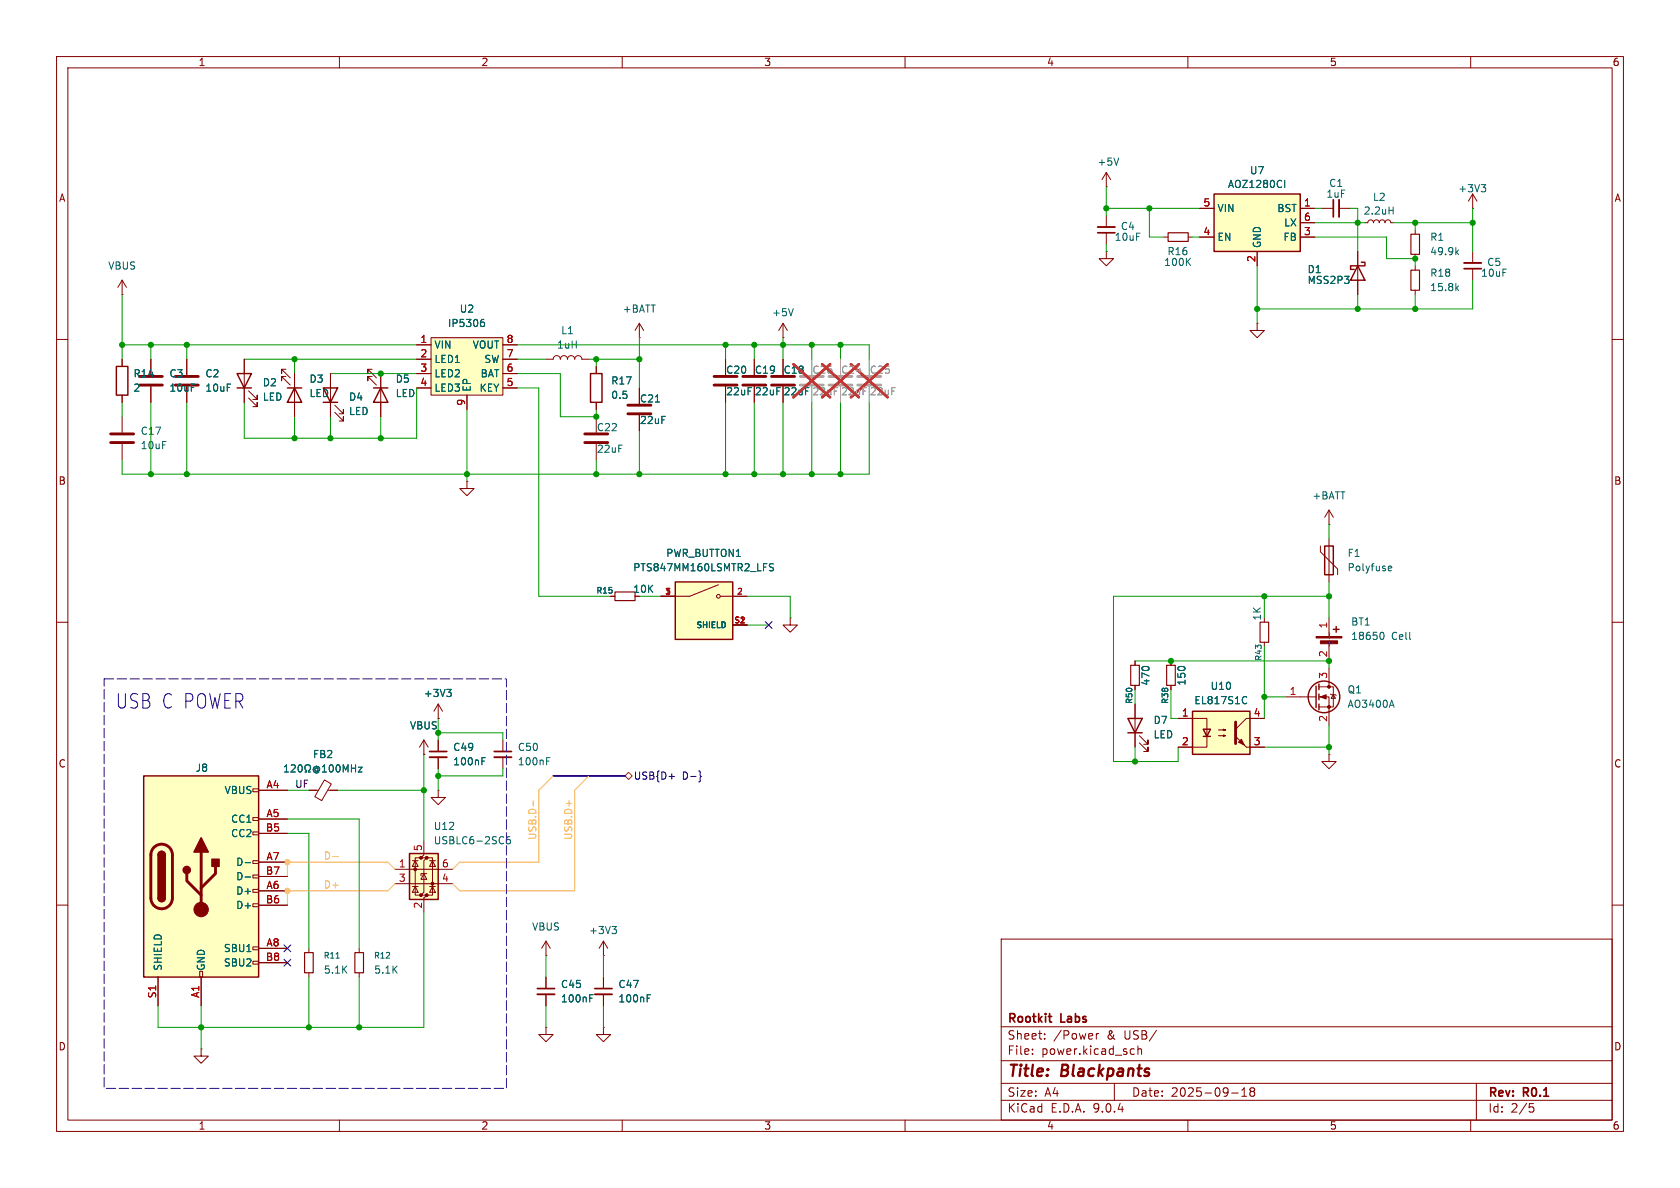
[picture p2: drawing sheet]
<svg xmlns="http://www.w3.org/2000/svg" width="297mm" height="210mm" viewBox="0 0 297 210" stroke-linecap="round" stroke-linejoin="round" font-family="sans-serif">
<g fill="none" stroke="#840000" stroke-width=".18">
<path d="M10 10h277v190h-277zM12 12h273v186h-273zM60 10v2M110 10v2M160 10v2M210 10v2M260 10v2M10 60h2M285 60h2M10 110h2M285 110h2M10 160h2"/>
<path d="M177 166h108v32h-108zM285 160h2M60 198v2M110 198v2M160 198v2M177 194.5h108M177 191.5h108M177 187.5h108M177 181.5h108M182.5 186.3v.1M182.5 185.5v.1M184.7 183.6v.1"/>
<path d="M184.7 182.8v.1M193.8 182.7v1M194.2 182.7l-.2 .1-.2 .2M197 191.5v3M200.1 185.4l.4 .1M200.5 186.3l-.4 .1M201.2 185.5l.2-.1 .3 .1 .1 .9M201.2 184.9v1.5M210 198v2M217.7 193.2h1.2M219.5 193.8h.9M219.5 192.7l.5-.4v1.5"/>
<path d="M221.2 192.9l-.2 .3v.5l.2 .1 .5-.1 .1-.2-.1-.4-.2-.2M221.2 192.9l-.2-.2 .2-.4 .5 .1 .1 .2-.3 .3M221.2 192.9h.3M260 198v2M261 191.5v6.5M270.4 195.1h.7M270.5 195.7h.4l.3 .3-.2 .5-.5 .1"/>
</g>
<path d="M185.3 179.7h.6M185.8 180.7h.1" fill="none" stroke="#840000" stroke-width=".3"/>
<path d="M25.4 137.2h20.3v35.5h-20.3z" fill="#ffffc2"/>
<g fill="none" stroke="#840000" stroke-width=".18">
<path d="M260.3 36.8h.1M260.3 34.3l-.7 1.3M260.3 34.3l.8 1.3M260.3 34.3v2.5M44.7 139.4h1v.6h-1zM45.7 139.7h5.1M44.7 144.5h1v.5h-1zM44.7 147.1h1v.5h-1zM44.7 152.1h1v.6h-1zM44.7 154.7h1v.5h-1zM44.7 157.2h1v.5h-1zM44.7 159.8h1v.5h-1z"/>
<path d="M45.7 144.8h5.1M45.7 147.3h5.1M45.7 152.4h5.1M45.7 154.9h5.1M45.7 157.5h5.1M27.9 172.7v5.1M35.3 171.7h.5v1h-.5zM35.6 172.7v5.1M44.7 167.4h1v.5h-1zM44.7 169.9h1v.5h-1zM45.7 160h5.1M45.7 167.6h5.1"/>
<path d="M45.7 170.2h5.1M54.6 167.6v.8M54.6 172v.7M63.5 167.6v.8M63.5 172v.7M96.5 181.6v1.3h1.3l-1.3 1.3-1.3-1.3h1.3M96.5 181.6h.1"/>
</g>
<path d="M25.4 137.2h20.3v35.5h-20.3zM27.9 151.1a.64 .64 0 0 1 .7-.6 .64 .64 0 0 1 .6 .6M27.9 158.8a.64 .64 0 0 0 .7 .6 .64 .64 0 0 0 .6-.6" fill="none" stroke="#840000" stroke-width=".25"/>
<path d="M27.2 149.8a1.9 1.9 0 0 1 2.1-.4 1.9 1.9 0 0 1 1.2 1.7v7.7a1.91 1.91 0 0 1-1.9 1.8 1.91 1.91 0 0 1-1.9-1.8v-7.8l.1-.7zM33 154.4v1.3l2.6 2.5M35.6 150.6v10.2M38.1 153.2v1.2l-2.5 2.6" fill="none" stroke="#840000" stroke-width=".51"/>
<g fill="#840000" stroke="#840000" stroke-width=".25">
<path d="M27.9 151.1h1.3v7.7h-1.3z"/>
<path d="M28.1 150.7a.64 .64 0 0 1 .7-.2 .64 .64 0 0 1 .4 .6h-1.3z"/>
<path d="M27.9 158.8h1.3a.64 .64 0 0 1-.6 .6 .64 .64 0 0 1-.7-.6z"/>
<path d="M35.6 148.1l1.2 2.5h-2.5z"/>
<path d="M37.5 151.9h1.2v1.3h-1.2z"/>
<circle cx="33" cy="153.8" r=".63"/>
</g>
<circle cx="35.6" cy="160.8" r="1.27" fill="#840000" stroke="#840000" stroke-width=".18"/>
<path d="M261.9 32.6h.7l-.4 .5M262.4 33.1l.2 .3v.3l-.2 .2M43.3 152.5h1M43.3 155h1M59.4 169.4h.6" fill="none" stroke="#006464" stroke-width=".18"/>
<path d="M53.8 168.4h1.6v3.6h-1.6zM62.7 168.4h1.6v3.6h-1.6z" fill="none" stroke="#840000" stroke-width=".2"/>
<path d="M72.4 150.9h5.1v8.1h-5.1z" fill="#ffffc2"/>
<g fill="#840000" stroke="#840000" stroke-width=".18">
<path d="M233.4 123.2l1-.4v.8z"/>
<path d="M232.7 112.5h4.5v.3h-4.5z"/>
<path d="M233.4 113.3h3.1v.5h-3.1z"/>
<circle cx="73.4" cy="153.7" r=".25"/>
<circle cx="74.4" cy="151.6" r=".25"/>
<circle cx="74.4" cy="158.2" r=".25"/>
<circle cx="75.4" cy="151.6" r=".25"/>
<circle cx="75.4" cy="158.2" r=".25"/>
<circle cx="76.5" cy="156.2" r=".25"/>
<circle cx="234.9" cy="121.4" r=".25"/>
<circle cx="234.9" cy="125" r=".25"/>
</g>
<g fill="none" stroke="#840000" stroke-width=".18">
<path d="M222.2 57.2v1.2h1.3l-1.3 1.3-1.2-1.3h1.2M222.2 57.2h.1M105.4 64.8v1.2M105.4 71.1v1.3M105.4 73.7v2.8M105.4 78.5v2.8M113 68.6v2.8M113 73.4v2.8M233.4 96.5v1l3.1 3.1v1M234.9 92.7h.1M234.9 90.2v2.5M234.9 95.3v7.6"/>
<path d="M234.9 90.2l-.7 1.2M234.9 90.2l.8 1.2M107.9 105.4h.8M200.7 116.8v.8M207 116.8v.8M234.9 109.2v3.3M234.9 114.3v2.5M234.9 118.1v3.3M54.6 139.7h1.7M57.4 137.9l1.2 .7-1.7 2.9-1.2-.7zM57.9 139.7h1.8M77.5 139.7v1.3h1.2l-1.2 1.2-1.3-1.2h1.3"/>
<path d="M77.5 139.7h.1M200.7 121.2v.7M200.7 124.5v7.6M201.4 131.3l1.5 1.5v-.7v.7h-.7M201.4 130l1.5 1.6v-.8v.8h-.7M207 121.2v.7M227.3 123.2h5.4M233.2 121.4h2.5v3.6h-2.5M233.2 123.2h1.7v5.1M235.2 122.7l.1 .1h.8l.1 .1M235.7 122.8l.4 .6h-.8zM69.8 153.7h10.2"/>
<path d="M69.8 156.2h10.2M72.9 156.7h1M72.9 152.1h1M73.4 152.1l.5 1.1h-1zM73.4 156.7l.5 1h-1zM74.4 151.6h-1v6.6h1M74.9 148.6v2.5l-.5 .5h1l-.5 .5v5.6l-.5 .5h1l-.5 .6v2.5M74.9 154.4l.5 1h-1zM75.4 154.4h-1v.4M75.4 151.6h1.1v6.6h-1.1M75.9 156.7h1.1M75.9 152.1h1.1"/>
<path d="M76.5 152.1l.5 1.1h-1.1zM76.5 156.7l.5 1h-1.1zM35.6 185.4v1.3h1.2l-1.2 1.3-1.3-1.3h1.3M35.6 185.4h.1M106.7 181.6v1.3h1.2l-1.2 1.3-1.3-1.3h1.3M106.7 181.6h.1"/>
</g>
<g fill="none" stroke="#840000" stroke-width=".25">
<path d="M104.4 66h2v5.1h-2zM234.2 96.5h1.5v5.1h-1.5zM235.7 111.3h1M236.2 110.7v1.1M199.4 127h2.5l-1.2 2.5zM199.4 129.5h2.5M232.7 121.3v3.8M233.2 120.9v1M233.2 122.7v1M233.2 124.5v1M72.4 150.9h5.1v8.1h-5.1z"/>
<circle cx="234.1" cy="123.2" r="2.79"/>
</g>
<g fill="none" stroke="#006464" stroke-width=".18">
<path d="M115.9 71.1h.7M235 111.9v1M244.1 111.8h.2a.68 .68 0 0 1 .4 .6 .68 .68 0 0 1-.4 .6h-.2M245.4 100.7l.2 .2 .4-.1M245.4 100.2l.2-.1h.3l.1 .1v.2l-.6 .1M50.3 136.5h.7M50.3 135.6l.3-.4v1.3M51.5 135.3l.5-.1 .2 .4-.8 .9h.8M52.8 135.3l.2-.1a.68 .68 0 0 1 .4 .6 .68 .68 0 0 1-.4 .7l-.2-.2-.1-.3zM53.9 136.5h.3v-.3a.54 .54 0 0 1-.3-.7 .54 .54 0 0 1 .8-.2 .58 .58 0 0 1-.1 .9v.3h.3M56.2 135.9a.31 .31 0 0 0-.4-.1 .31 .31 0 0 0 0 .5 .31 .31 0 0 0 .4-.1M56.2 135.7v.5"/>
<path d="M56.2 136.2l.1 .1a.55 .55 0 0 0-.3-.9 .55 .55 0 0 0-.6 .6 .61 .61 0 0 0 .3 .6 .61 .61 0 0 0 .7-.1M57 136.5h.7M57 135.6l.4-.4v1.3M58.3 135.3l.2-.1a.68 .68 0 0 1 .4 .6 .68 .68 0 0 1-.4 .7l-.2-.2-.1-.3zM59.5 135.3l.2-.1a.68 .68 0 0 1 .5 .6 .68 .68 0 0 1-.5 .7l-.2-.2-.1-.3zM60.7 136.5v-1.3l.4 .9 .4-.9v1.3M62.1 135.2v1.3M62.1 135.8h.8M62.9 135.2v1.3M63.3 135.6h.7l-.7 .9h.7M246 123.8l.5 1.2M90.1 147.9l-.3 .1a.86 .86 0 0 0 0 1.2l.4-.2v-.4l-.2-.2h-.2l-.3 .2"/>
</g>
<path d="M108.7 104.6h3.6v1.6h-3.6zM199.9 117.6h1.5v3.6h-1.5zM206.2 117.6h1.6v3.6h-1.6z" fill="none" stroke="#840000" stroke-width=".2"/>
<path d="M103.4 76.7h4M103.4 78.2h4M111 71.6h4.1M111 73.2h4.1" fill="none" stroke="#840000" stroke-width=".51"/>
<path d="M210.8 125.7h10.2v7.7h-10.2z" fill="#ffffc2"/>
<path d="M210.8 125.7h10.2v7.7h-10.2zM212.7 128.9h1.3l-.6 1.3zM212.7 130.2h1.3" fill="none" stroke="#840000" stroke-width=".25"/>
<g fill="none" stroke="#840000" stroke-width=".18">
<path d="M195.6 33h.1M195.6 30.5v2.5M195.6 38.1v2M195.6 30.5l-.8 1.3M195.6 30.5l.7 1.3M233.7 36.8h2M236.7 36.8h2.1M241.3 39.4h.5l.2-.4 .3-.1 .4 .1 .1 .4 .2-.4 .3-.1 .4 .1 .1 .4 .2-.4 .3-.1 .4 .1 .2 .4 .1-.4 .4-.1 .3 .1 .2 .4h.5M138.4 59.7h.1M138.4 57.2l-.7 1.2M138.4 57.2l.8 1.2M138.4 57.2v2.5"/>
<path d="M195.6 44.5v1.2h1.2l-1.2 1.3-1.3-1.3h1.3M195.6 44.5h.1M195.6 41.1v2.1M250.2 40.6v.8M250.2 45v.7M250.2 47v.8M250.2 51.3v.8M260.3 44.5v2M260.3 47.5v2M96.5 63.5h1.3a.64 .64 0 0 1 .6-.6 .64 .64 0 0 1 .7 .6 .64 .64 0 0 1 .6-.6 .64 .64 0 0 1 .6 .6 .64 .64 0 0 1 .7-.6 .64 .64 0 0 1 .6 .6 .64 .64 0 0 1 .6-.6 .64 .64 0 0 1 .7 .6h1.2M128.3 63.5v2.8M128.3 68.3v2.8"/>
<path d="M133.3 63.5v2.8M133.3 68.3v2.8M74.9 133.4h.1M74.9 130.8l-.7 1.3M74.9 130.8l.8 1.3M74.9 130.8v2.6M77.5 127h.1M77.5 124.5l-.8 1.2M77.5 124.5l.7 1.2M77.5 124.5v2.5M77.5 130.8v2M77.5 133.9v2"/>
<path d="M88.9 130.8v2M88.9 133.9v2M208.3 127h5.1v5.1h-5.1M215.4 129h1.3l-.4 .2v-.3l.4 .1M215.4 130h1.3l-.4 .2v-.3l.4 .1M220.3 132.1h3.2M223.5 127h-3.2l-1.9 1.9"/>
</g>
<path d="M126.2 66.5h4.1M126.2 68.1h4.1M131.3 66.5h4.1M131.3 68.1h4.1M218.4 127.6v3.8" fill="none" stroke="#840000" stroke-width=".51"/>
<g fill="#840000" stroke="#840000" stroke-width=".18">
<path d="M218.9 131.2l.6-.5 .5 1z"/>
<path d="M218.4 130.2l1.9 1.9z"/>
</g>
<g fill="none" stroke="#006464" stroke-width=".18">
<path d="M197.8 27.9l-.4 1.3M245.6 37.2h.7M246.3 36.6v1.3M140.2 54.6l-.4 1.2M257.5 50.9l.4 .5M257.5 44.5l.4 .5M257.9 50.5l-.5 .5M257.9 44.2l-.5 .5M79 121.9h.8l-.5 .4M79.5 122.3l.3 .3v.3l-.3 .2M85.2 134.5h.4M85.2 133.9h.6"/>
<path d="M96.6 134.5h.5M96.6 133.9h.6M220 123.1l.4 .2M220.4 124.3l-.4 .1"/>
</g>
<path d="M249.4 47.8h1.6v3.5h-1.6zM249.4 41.4h1.6v3.6h-1.6z" fill="none" stroke="#840000" stroke-width=".2"/>
<path d="M235.7 35.3v3.1M194.1 41.1h3M258.8 47.5h3.1M75.9 132.8h3.1M87.4 132.8h3" fill="none" stroke="#840000" stroke-width=".3"/>
<path d="M236.7 35.3v3.1M194.1 40.1h3M258.8 46.5h3.1M75.9 133.9h3.1M87.4 133.9h3" fill="none" stroke="#840000" stroke-width=".33"/>
<path d="M146.6 66.5h4M146.6 68.1h4" fill="none" stroke="#a1a1a1" stroke-width=".51"/>
<path d="M148.6 63.5v2.8M148.6 68.3v2.8" fill="none" stroke="#a1a1a1" stroke-width=".18"/>
<path d="M145.4 64.4l6.4 5.8M151.8 64.4l-6.4 5.8" fill="none" stroke="#e12e31" stroke-width=".46"/>
<path d="M214.6 34.3h15.3v10.2h-15.3z" fill="#ffffc2"/>
<path d="M214.6 34.3h15.3v10.2h-15.3zM240 47l1.3 2.5h-2.5zM240.7 46.4h.6v.6h-2.5v.6h.6M20.6 64.8h2v5.1h-2zM41.9 66h2.5l-1.2 2.6zM41.9 68.6h2.5M50.8 68.6h2.5M52.1 68.6l1.2 2.5h-2.5z" fill="none" stroke="#840000" stroke-width=".25"/>
<g fill="none" stroke="#840000" stroke-width=".18">
<path d="M212.1 36.8h2.5M229.9 36.8h2.5M229.9 39.4h2.5M21.6 52.1h.1M21.6 49.5v2.6M21.6 49.5l-.8 1.3M21.6 49.5l.8 1.3M113 59.7h.1M113 57.2l-.7 1.2M113 57.2l.8 1.2M113 57.2v2.5M205.7 41.9h.8"/>
<path d="M210.1 41.9h.7M212.1 41.9h2.5M222.2 44.5v2.5M229.9 41.9h2.5M240 44.5v7.6M21.6 63.5v1.3M21.6 69.9v1.2M21.6 73.7v2.8M21.6 78.5v2.8M26.7 63.5v2.8M26.7 68.3v2.8M33 63.5v2.8"/>
<path d="M33 68.3v2.8M43.2 63.5v7.6M43.9 70.4l1.6 1.5v-.8v.8h-.8M43.9 69.1l1.6 1.5v-.7v.7h-.8M50.5 65.3h-.7v.7v-.7l1.5 1.5M50.5 66.5h-.7v.8v-.8l1.5 1.6M52.1 66v7.7M138.4 63.5v2.8M138.4 68.3v2.8M139.7 109.2v1.3h1.3l-1.3 1.3-1.3-1.3h1.3M139.7 109.2h.1M234.9 133.4v1.2h1.3l-1.3 1.3-1.2-1.3h1.2"/>
<path d="M234.9 133.4h.1M96.5 168.9h.1M96.5 166.4l-.7 1.2M96.5 166.4l.8 1.2M96.5 166.4v2.5M96.5 172.7v2.1M96.5 175.8v2M106.7 168.9h.1M106.7 166.4l-.8 1.2M106.7 166.4l.7 1.2M106.7 166.4v2.5M106.7 172.7v2.1"/>
<path d="M106.7 175.8v2"/>
</g>
<path d="M227.1 31.9v1.2M209.9 46.2l.6 .7M210.5 45.7l-.8 .7M104.3 176.5h.4M104.3 175.8h.6M108.2 163.8h.8l-.4 .5M108.7 164.3l.3 .2v.3l-.3 .2M114.4 176.5h.4M114.4 175.8h.6" fill="none" stroke="#006464" stroke-width=".18"/>
<path d="M95 174.8h3M105.2 174.8h3" fill="none" stroke="#840000" stroke-width=".3"/>
<path d="M95 175.8h3M105.2 175.8h3" fill="none" stroke="#840000" stroke-width=".33"/>
<path d="M206.5 41.1h3.6v1.6h-3.6z" fill="none" stroke="#840000" stroke-width=".2"/>
<path d="M19.6 76.7h4M19.6 78.2h4M24.6 66.5h4.1M24.6 68.1h4.1M31 66.5h4.1M31 68.1h4.1M136.4 66.5h4.1M136.4 68.1h4.1" fill="none" stroke="#840000" stroke-width=".51"/>
<path d="M141.5 66.5h4M141.5 68.1h4M151.6 66.5h4.1M151.6 68.1h4.1" fill="none" stroke="#a1a1a1" stroke-width=".51"/>
<path d="M143.5 63.5v2.8M143.5 68.3v2.8M153.7 63.5v2.8M153.7 68.3v2.8" fill="none" stroke="#a1a1a1" stroke-width=".18"/>
<path d="M140.3 64.4l6.4 5.8M146.7 64.4l-6.4 5.8M150.4 64.4l6.5 5.8M156.9 64.4l-6.5 5.8" fill="none" stroke="#e12e31" stroke-width=".46"/>
<path d="M119.4 102.9h10.1v10.1h-10.1z" fill="#ffffc2"/>
<path d="M57.1 68.6h2.6l-1.3 2.5zM57.1 71.1h2.6M66 68.6h2.6M67.3 68.6l1.3 2.5h-2.6zM119.4 102.9h10.1v10.1h-10.1z" fill="none" stroke="#840000" stroke-width=".25"/>
<g fill="none" stroke="#840000" stroke-width=".18">
<path d="M58.4 66v7.7M59.2 72.9l1.5 1.5v-.7v.7h-.8M59.2 71.6l1.5 1.6v-.8v.8h-.8M65.8 65.3h-.8v.7v-.7l1.5 1.5M65.8 66.5h-.8v.8v-.8l1.5 1.6M67.3 66v7.7M82.5 85.1v1.3h1.3l-1.3 1.2-1.2-1.2h1.2M82.5 85.1h.1M127 103.4l-5.1 2h-5.1M127.4 105.4h4.7M129.5 110.5h2.6"/>
<circle cx="127" cy="105.4" r=".33"/>
</g>
<path d="M136.7 99.7l-.4-.1-.2 .2v.3l.5 .3 .1 .3-.2 .2-.5-.1" fill="none" stroke="#006464" stroke-width=".18"/>
<path d="M76.2 59.7h12.7v10.2h-12.7z" fill="#ffffc2"/>
<g fill="none" stroke="#840000" stroke-width=".18">
<path d="M212.1 36.8h2.5M229.9 36.8h2.5M229.9 39.4h2.5M76.2 59.7h12.7v10.2h-12.7zM212.1 41.9h2.5M222.2 44.5v2.5M229.9 41.9h2.5M240 44.5v2.5M240 49.5v2.6M21.6 63.5v1.3M21.6 69.9v1.2M26.7 63.5v2.8"/>
<path d="M26.7 68.3v2.8M33 63.5v2.8M33 68.3v2.8M43.2 63.5v2.5M43.2 68.6v2.5M52.1 66v2.6M52.1 71.1v2.6M58.4 66v2.6M58.4 71.1v2.6M67.3 66v2.6M67.3 71.1v2.6M73.7 61h2.5"/>
<path d="M73.7 63.5h2.5M73.7 66h2.5M73.7 68.6h2.5M82.5 69.9v2.5M88.9 61h2.5M88.9 63.5h2.5M88.9 66h2.5M88.9 68.6h2.5M105.4 64.8v1.2M105.4 71.1v1.3M113 68.6v2.8M113 73.4v2.8"/>
<path d="M128.3 63.5v2.8M128.3 68.3v2.8M133.3 63.5v2.8M133.3 68.3v2.8M138.4 63.5v2.8M138.4 68.3v2.8M107.9 105.4h.8M116.8 105.4h2.6M129.5 105.4h2.6M129.5 110.5h2.6M200.7 116.8v.8M207 116.8v.8"/>
<path d="M223.5 113.5v.8M45.7 139.7h5.1M54.6 139.7h1.3M58.4 139.7h1.3M74.9 133.4h.1M77.5 127h.1M77.5 130.8v2M77.5 133.9v2M200.7 121.2v.7M200.7 124.5v2.5M200.7 129.5v2.6M207 121.2v.7"/>
<path d="M208.3 127h2.5M208.3 132.1h2.5M221 127h2.5M221 132.1h2.5M45.7 144.8h5.1M45.7 147.3h5.1M45.7 152.4h5.1M45.7 154.9h5.1M45.7 157.5h5.1M27.9 172.7v5.1M35.6 172.7v5.1M45.7 160h5.1"/>
<path d="M45.7 167.6h5.1M45.7 170.2h5.1M96.5 172.7v2.1M96.5 175.8v2M106.7 172.7v2.1M106.7 175.8v2"/>
</g>
<g fill="none" stroke="#006464" stroke-width=".18">
<path d="M227.1 31.9v1.2M85.2 56.9h.2l.3 .3-.1 .4-.4 .1M85.5 56.5h-.3M115.9 71.1h.7M136.7 99.7l-.4-.1-.2 .2v.3l.5 .3 .1 .3-.2 .2-.5-.1M50.3 136.5h.7M50.3 135.6l.3-.4v1.3M51.5 135.3l.5-.1 .2 .4-.8 .9h.8M52.8 135.3l.2-.1a.68 .68 0 0 1 .4 .6 .68 .68 0 0 1-.4 .7l-.2-.2-.1-.3zM53.9 136.5h.3v-.3a.54 .54 0 0 1-.3-.7 .54 .54 0 0 1 .8-.2 .58 .58 0 0 1-.1 .9v.3h.3M56.2 135.9a.31 .31 0 0 0-.4-.1 .31 .31 0 0 0 0 .5 .31 .31 0 0 0 .4-.1M56.2 135.7v.5"/>
<path d="M56.2 136.2l.1 .1a.55 .55 0 0 0-.3-.9 .55 .55 0 0 0-.6 .6 .61 .61 0 0 0 .3 .6 .61 .61 0 0 0 .7-.1M57 136.5h.7M57 135.6l.4-.4v1.3M58.3 135.3l.2-.1a.68 .68 0 0 1 .4 .6 .68 .68 0 0 1-.4 .7l-.2-.2-.1-.3zM59.5 135.3l.2-.1a.68 .68 0 0 1 .5 .6 .68 .68 0 0 1-.5 .7l-.2-.2-.1-.3zM60.7 136.5v-1.3l.4 .9 .4-.9v1.3M62.1 135.2v1.3M62.1 135.8h.8M62.9 135.2v1.3M63.3 135.6h.7l-.7 .9h.7M79 121.9h.8l-.5 .4M79.5 122.3l.3 .3v.3l-.3 .2"/>
<path d="M85.2 134.5h.4M85.2 133.9h.6M220 123.1l.4 .2M220.4 124.3l-.4 .1M43.3 152.5h1M43.3 155h1M104.3 176.5h.4M104.3 175.8h.6M114.4 176.5h.4M114.4 175.8h.6"/>
</g>
<path d="M222.8 110h1.5v3.5h-1.5z" fill="none" stroke="#840000" stroke-width=".2"/>
<path d="M135.3 109.9l1.2 1.2M136.5 109.9l-1.2 1.2M118.3 137.3h.9M123.6 136.3l.2 .2v.6l.2 .2-.2 .1v.6l-.2 .2M50.2 167l1.2 1.2M50.2 169.6l1.2 1.2M51.4 167l-1.2 1.2M51.4 169.6l-1.2 1.2" fill="none" stroke="#000084" stroke-width=".18"/>
<path d="M110.5 137.2l.6-.7 .7 .7-.7 .6z" fill="none" stroke="#725600" stroke-width=".18"/>
<path d="M97.8 137.2l-2.6 2.5v12.7h-13.9l-1.3 1.3M104.1 137.2l-2.5 2.5v17.8h-20.3l-1.3-1.3M58.8 151.4h1M69.8 153.7l-1.2-1.3h-17.8v2.5M69.8 156.2l-1.2 1.3h-17.8v2.5M94.3 141.5v1M100.6 141.5v1" fill="none" stroke="#ffa829" stroke-width=".18"/>
<path d="M97.8 137.2h12.7" fill="none" stroke="#000084" stroke-width=".3"/>
<g fill="none" stroke="#009600" stroke-width=".18">
<path d="M195.6 36.8h16.5M195.6 33v5.1M203.2 36.8v5.1h2.5M232.4 36.8h1.3M232.4 39.4h8.9M238.8 36.8h1.2v7.7M246.4 39.4h13.9M250.2 39.4v1.2M260.3 36.8v7.7M21.6 52.1v11.4M113 59.7v8.9M138.4 59.7v3.8"/>
<path d="M195.6 43.2v1.3M210.8 41.9h1.3M222.2 47v10.2M232.4 41.9h12.7v3.8h5.1v1.3M240 52.1v2.5M250.2 52.1v2.5M260.3 49.5v5.1h-38.1M21.6 61h52.1M21.6 71.1v2.6M26.7 61v2.5M26.7 71.1v12.7M33 61v2.5"/>
<path d="M33 71.1v12.7M43.2 63.5h30.5M52.1 63.5v2.5M52.1 73.7v3.8M58.4 66h15.3M58.4 73.7v3.8M67.3 73.7v3.8M73.7 68.6v8.9h-30.5v-6.4M82.5 72.4v12.7M91.4 61h62.3v2.5M91.4 66h7.7v7.7h6.3v-1.3M91.4 68.6h3.8v36.8h12.7"/>
<path d="M91.4 63.5h5.1M104.1 63.5h8.9M105.4 63.5v1.3M113 76.2v7.6M128.3 61v2.5M128.3 71.1v12.7M133.3 61v2.5M133.3 71.1v12.7M138.4 71.1v12.7M143.5 61v2.5M143.5 71.1v12.7M148.6 61v2.5"/>
<path d="M148.6 71.1v12.7M153.7 71.1v12.7h-132.1v-2.5M105.4 81.3v2.5M234.9 92.7v2.6M113 105.4h3.8M132.1 105.4h7.6v3.8M132.1 110.5h3.8M200.7 116.8h34.2v1.3M223.5 105.4v3.8M223.5 114.3v12.7M234.9 105.4h-38.1v29.2h11.5v-2.5M234.9 102.9v6.3"/>
<path d="M50.8 139.7h3.8M59.7 139.7h15.2M74.9 133.4v15.2M77.5 127v3.8M77.5 135.9v3.8M77.5 129.5h11.4v1.3M88.9 135.9v1.3h-11.4M200.7 121.9v2.6M200.7 132.1v2.5M207 121.9v5.1h1.3M223.5 123.2h3.8M223.5 132.1h11.4"/>
<path d="M234.9 128.3v5.1M50.8 147.3h3.8v20.3M50.8 144.8h12.7v22.8M35.6 177.8v7.6M54.6 172.7v8.9M63.5 172.7v8.9M74.9 161.3v20.3h-47v-3.8M96.5 168.9v3.8M96.5 177.8v3.8M106.7 168.9v3.8M106.7 177.8v3.8"/>
</g>
<path d="M18.4 120h71.1v72.4h-71.1z" fill="none" stroke="#0000c2" stroke-width=".18" stroke-dasharray="1.7 .6"/>
<path d="M143.5 63.5v2.8M143.5 68.3v2.8M148.6 63.5v2.8M148.6 68.3v2.8M153.7 63.5v2.8M153.7 68.3v2.8" fill="none" stroke="#a1a1a1" stroke-width=".18"/>
<path d="M140.3 64.4l6.4 5.8M145.4 64.4l6.4 5.8M146.7 64.4l-6.4 5.8M150.4 64.4l6.5 5.8M151.8 64.4l-6.4 5.8M156.9 64.4l-6.5 5.8" fill="none" stroke="#e12e31" stroke-width=".46"/>
<g fill="#009600" stroke="#009600" stroke-width=".18">
<circle cx="77.5" cy="137.2" r=".46"/>
<circle cx="26.7" cy="83.8" r=".46"/>
<circle cx="33" cy="61" r=".46"/>
<circle cx="26.7" cy="61" r=".46"/>
<circle cx="33" cy="83.8" r=".46"/>
<circle cx="21.6" cy="61" r=".46"/>
<circle cx="52.1" cy="77.5" r=".46"/>
<circle cx="58.4" cy="77.5" r=".46"/>
<circle cx="52.1" cy="63.5" r=".46"/>
<circle cx="67.3" cy="66" r=".46"/>
<circle cx="67.3" cy="77.5" r=".46"/>
<circle cx="113" cy="83.8" r=".46"/>
<circle cx="105.4" cy="83.8" r=".46"/>
<circle cx="35.6" cy="181.6" r=".46"/>
<circle cx="63.5" cy="181.6" r=".46"/>
<circle cx="54.6" cy="181.6" r=".46"/>
<circle cx="74.9" cy="139.7" r=".46"/>
<circle cx="77.5" cy="129.5" r=".46"/>
<circle cx="105.4" cy="73.7" r=".46"/>
<circle cx="82.5" cy="83.8" r=".46"/>
<circle cx="250.2" cy="39.4" r=".46"/>
<circle cx="250.2" cy="45.7" r=".46"/>
<circle cx="240" cy="39.4" r=".46"/>
<circle cx="250.2" cy="54.6" r=".46"/>
<circle cx="195.6" cy="36.8" r=".46"/>
<circle cx="203.2" cy="36.8" r=".46"/>
<circle cx="240" cy="54.6" r=".46"/>
<circle cx="260.3" cy="39.4" r=".46"/>
<circle cx="222.2" cy="54.6" r=".46"/>
<circle cx="223.5" cy="123.2" r=".46"/>
<circle cx="200.7" cy="134.6" r=".46"/>
<circle cx="234.9" cy="116.8" r=".46"/>
<circle cx="234.9" cy="105.4" r=".46"/>
<circle cx="234.9" cy="132.1" r=".46"/>
<circle cx="207" cy="116.8" r=".46"/>
<circle cx="223.5" cy="105.4" r=".46"/>
<circle cx="143.5" cy="83.8" r=".46"/>
<circle cx="148.6" cy="83.8" r=".46"/>
<circle cx="113" cy="63.5" r=".46"/>
<circle cx="128.3" cy="61" r=".46"/>
<circle cx="105.4" cy="63.5" r=".46"/>
<circle cx="133.3" cy="61" r=".46"/>
<circle cx="143.5" cy="61" r=".46"/>
<circle cx="138.4" cy="61" r=".46"/>
<circle cx="128.3" cy="83.8" r=".46"/>
<circle cx="133.3" cy="83.8" r=".46"/>
<circle cx="138.4" cy="83.8" r=".46"/>
<circle cx="148.6" cy="61" r=".46"/>
</g>
<g fill="#ffa829" stroke="#ffa829" stroke-width=".18">
<circle cx="50.8" cy="152.4" r=".46"/>
<circle cx="50.8" cy="157.5" r=".46"/>
</g>
<text font-size="3.5" fill="#0000c2" x="20.3" y="125.5">USB C POWER</text>
<g font-size="2.8" fill="#840000">
<text x="178" y="190.9">Title:</text>
<text x="187.7" y="190.9">Blackpants</text>
</g>
<g font-size="2.1" fill="#840000">
<text x="178" y="184">Sheet:</text>
<text x="178" y="181.2">Rootkit</text>
<text x="186.2" y="184">/Power</text>
<text x="187.6" y="181.2">Labs</text>
<text x="195.7" y="184">&amp;</text>
<text x="198.9" y="184">USB/</text>
<text x="178" y="186.7">File:</text>
<text x="184.1" y="186.7">power.kicad_sch</text>
<text x="178" y="196.9">KiCad</text>
<text x="178" y="194.1">Size:</text>
<text x="184.7" y="194.1">A4</text>
<text x="185.7" y="196.9">E.D.A.</text>
<text x="193.3" y="196.9">9.0.4</text>
<text x="200" y="194.1">Date:</text>
<text x="207" y="194.1">2025-09-18</text>
<text x="263" y="194.3">Rev:</text>
<text x="263" y="196.9">Id:</text>
<text x="267.1" y="196.9">2/5</text>
<text x="269.4" y="194.3">R0.1</text>
</g>
<g font-size="1.8" fill="#840000">
<text x="35" y="11.9">1</text>
<text x="85" y="11.9">2</text>
<text x="135" y="11.9">3</text>
<text x="185" y="11.9">4</text>
<text x="235" y="11.9">5</text>
<text x="285" y="11.9">6</text>
<text x="10.3" y="35.9">A</text>
<text x="285.3" y="35.9">A</text>
<text x="10.3" y="85.9">B</text>
<text x="285.3" y="85.9">B</text>
<text x="111.8" y="105">10K</text>
<text x="10.3" y="135.9">C</text>
<text x="285.3" y="135.9">C</text>
<text x="10.3" y="185.9">D</text>
<text x="285.3" y="185.9">D</text>
<text x="35" y="199.9">1</text>
<text x="85" y="199.9">2</text>
<text x="135" y="199.9">3</text>
<text x="185" y="199.9">4</text>
<text x="235" y="199.9">5</text>
<text x="285" y="199.9">6</text>
</g>
<g font-size="1.8" fill="#006464">
<text x="193.9" y="29.5">+5V</text>
<text x="217" y="33.4">AOZ1280CI</text>
<text x="220.9" y="31">U7</text>
<text x="234.4" y="35.2">1uF</text>
<text x="234.9" y="33.2">C1</text>
<text x="242.6" y="35.7">L2</text>
<text x="257.7" y="34.2">+3V3</text>
<text x="198" y="40.9">C4</text>
<text x="215.1" y="37.7">VIN</text>
<text x="225.7" y="37.7">BST</text>
<text x="226.9" y="40.2">LX</text>
<text x="241" y="38.1">2.2uH</text>
<text x="19" y="47.9">VBUS</text>
<text x="197" y="42.8">10uF</text>
<text x="205.7" y="47.2">100K</text>
<text x="206.3" y="45.3">R16</text>
<text x="215.1" y="42.8">EN</text>
<text x="223.1" y="43.9" transform="rotate(-90 223.1 43.9)">GND</text>
<text x="226.8" y="42.8">FB</text>
<text x="252.7" y="42.8">R1</text>
<text x="252.7" y="45.3">49.9k</text>
<text x="262.8" y="47.2">C5</text>
<text x="231.1" y="48.5">D1</text>
<text x="231.1" y="50.4">MSS2P3</text>
<text x="252.7" y="49.1">R18</text>
<text x="252.7" y="51.7">15.8k</text>
<text x="261.7" y="49.1">10uF</text>
<text x="79.1" y="58">IP5306</text>
<text x="81.2" y="55.5">U2</text>
<text x="99.1" y="59.3">L1</text>
<text x="110" y="55.5">+BATT</text>
<text x="136.4" y="56.1">+5V</text>
<text x="76.7" y="61.8">VIN</text>
<text x="76.7" y="64.4">LED1</text>
<text x="83.5" y="61.8">VOUT</text>
<text x="85.5" y="64.4">SW</text>
<text x="98.4" y="61.8">1uH</text>
<text x="23.5" y="69.4">2</text>
<text x="23.5" y="66.9">R14</text>
<text x="29.9" y="66.9">C3</text>
<text x="29.9" y="69.4">10uF</text>
<text x="36.2" y="66.9">C2</text>
<text x="36.2" y="69.4">10uF</text>
<text x="46.4" y="68.5">D2</text>
<text x="46.4" y="71">LED</text>
<text x="54.6" y="67.9">D3</text>
<text x="54.6" y="70.4">LED</text>
<text x="61.6" y="71">D4</text>
<text x="69.9" y="67.9">D5</text>
<text x="69.9" y="70.4">LED</text>
<text x="76.7" y="66.9">LED2</text>
<text x="76.7" y="69.4">LED3</text>
<text x="83.4" y="69.3" transform="rotate(-90 83.4 69.3)">EP</text>
<text x="84.7" y="69.4">KEY</text>
<text x="84.9" y="66.9">BAT</text>
<text x="108" y="68.2">R17</text>
<text x="108" y="70.7">0.5</text>
<text x="113" y="71.3">C21</text>
<text x="128.3" y="66.3">C20</text>
<text x="128.3" y="70.1">22uF</text>
<text x="133.4" y="66.3">C19</text>
<text x="133.4" y="70.1">22uF</text>
<text x="138.4" y="66.3">C18</text>
<text x="138.4" y="70.1">22uF</text>
<text x="24.8" y="77.1">C17</text>
<text x="61.6" y="73.6">LED</text>
<text x="105.4" y="76.4">C22</text>
<text x="113" y="75.2">22uF</text>
<text x="24.8" y="79.6">10uF</text>
<text x="105.4" y="80.2">22uF</text>
<text x="231.9" y="88.5">+BATT</text>
<text x="111.8" y="101.2">PTS847MM160LSMTR2_LFS</text>
<text x="117.7" y="98.7">PWR_BUTTON1</text>
<text x="238.1" y="98.7">F1</text>
<text x="238.1" y="101.2">Polyfuse</text>
<text x="223.1" y="109.8" transform="rotate(-90 223.1 109.8)">1K</text>
<text x="238.8" y="110.8">BT1</text>
<text x="238.8" y="113.3">18650</text>
<text x="246" y="113.3">Cell</text>
<text x="235.8" y="114.6" transform="rotate(-90 235.8 114.6)">+</text>
<text x="74.8" y="123.4">+3V3</text>
<text x="203.4" y="121.3" transform="rotate(-90 203.4 121.3)">470</text>
<text x="209.8" y="121.3" transform="rotate(-90 209.8 121.3)">150</text>
<text x="211.1" y="124.7">EL817S1C</text>
<text x="213.9" y="122.1">U10</text>
<text x="238.1" y="125.3">AO3400A</text>
<text x="238.1" y="122.8">Q1</text>
<text x="72.4" y="129.1">VBUS</text>
<text x="203.8" y="128.2">D7</text>
<text x="203.8" y="130.7">LED</text>
<text x="34.5" y="136.6">J8</text>
<text x="55.2" y="134.2">FB2</text>
<text x="80" y="135.5">100nF</text>
<text x="80" y="132.9">C49</text>
<text x="91.4" y="135.5">100nF</text>
<text x="91.4" y="132.9">C50</text>
<text x="39.6" y="140.6">VBUS</text>
<text x="40.8" y="145.6">CC1</text>
<text x="40.8" y="148.2">CC2</text>
<text x="76.6" y="146.9">U12</text>
<text x="76.6" y="149.5">USBLC6-2SC6</text>
<text x="41.7" y="153.3">D-</text>
<text x="41.7" y="155.8">D-</text>
<text x="41.7" y="158.3">D+</text>
<text x="41.7" y="160.9">D+</text>
<text x="94" y="164.7">VBUS</text>
<text x="104" y="165.3">+3V3</text>
<text x="28.8" y="171.7" transform="rotate(-90 28.8 171.7)">SHIELD</text>
<text x="36.4" y="171.7" transform="rotate(-90 36.4 171.7)">GND</text>
<text x="39.5" y="168.5">SBU1</text>
<text x="39.5" y="171">SBU2</text>
<text x="57.2" y="172.3">5.1K</text>
<text x="66" y="172.3">5.1K</text>
<text x="99.1" y="177.4">100nF</text>
<text x="99.1" y="174.9">C45</text>
<text x="109.2" y="177.4">100nF</text>
<text x="109.2" y="174.9">C47</text>
</g>
<g font-size="1.8" fill="#a90000">
<text x="212.7" y="36.6">5</text>
<text x="212.7" y="41.7">4</text>
<text x="230.4" y="36.6">1</text>
<text x="230.4" y="39.1">6</text>
<text x="230.4" y="41.7">3</text>
<text x="222" y="46.4" transform="rotate(-90 222 46.4)">2</text>
<text x="74.2" y="60.7">1</text>
<text x="74.2" y="63.2">2</text>
<text x="74.2" y="65.8">3</text>
<text x="89.5" y="60.7">8</text>
<text x="89.5" y="63.2">7</text>
<text x="89.5" y="65.8">6</text>
<text x="74.2" y="68.3">4</text>
<text x="82.3" y="71.8" transform="rotate(-90 82.3 71.8)">9</text>
<text x="89.5" y="68.3">5</text>
<text x="234.7" y="111.2" transform="rotate(-90 234.7 111.2)">1</text>
<text x="234.7" y="116.3" transform="rotate(-90 234.7 116.3)">2</text>
<text x="227.9" y="122.9">1</text>
<text x="234.7" y="120.1" transform="rotate(-90 234.7 120.1)">3</text>
<text x="208.8" y="126.7">1</text>
<text x="208.8" y="131.8">2</text>
<text x="221.5" y="126.7">4</text>
<text x="221.5" y="131.8">3</text>
<text x="234.7" y="127.7" transform="rotate(-90 234.7 127.7)">2</text>
<text x="47" y="139.4">A4</text>
<text x="46.9" y="147.1">B5</text>
<text x="47" y="144.5">A5</text>
<text x="46.9" y="154.7">B7</text>
<text x="47" y="152.1">A7</text>
<text x="70.4" y="153.4">1</text>
<text x="70.4" y="156">3</text>
<text x="74.7" y="150.6" transform="rotate(-90 74.7 150.6)">5</text>
<text x="78" y="153.4">6</text>
<text x="78" y="156">4</text>
<text x="46.9" y="159.8">B6</text>
<text x="47" y="157.2">A6</text>
<text x="74.7" y="160.7" transform="rotate(-90 74.7 160.7)">2</text>
<text x="47" y="167.4">A8</text>
<text x="46.9" y="169.9">B8</text>
<text x="27.7" y="176.6" transform="rotate(-90 27.7 176.6)">S1</text>
<text x="35.3" y="176.5" transform="rotate(-90 35.3 176.5)">A1</text>
</g>
<g font-size="1.8" fill="#989898">
<text x="143.5" y="66.3">C26</text>
<text x="143.5" y="70.1">22uF</text>
<text x="148.6" y="66.3">C24</text>
<text x="148.6" y="70.1">22uF</text>
<text x="153.7" y="66.3">C25</text>
<text x="153.7" y="70.1">22uF</text>
</g>
<text font-size="1.8" fill="#0f0f0f" x="52.1" y="139.4">UF</text>
<g font-size="1.8" fill="#000084">
<text x="112" y="138">USB{D+</text>
<text x="120.6" y="138">D-}</text>
</g>
<g font-size="1.8" fill="#ffa829">
<text x="94.9" y="148.6" transform="rotate(-90 94.9 148.6)">USB.D-</text>
<text x="101.3" y="148.6" transform="rotate(-90 101.3 148.6)">USB.D+</text>
<text x="57.1" y="152.1">D-</text>
<text x="57.1" y="157.1">D+</text>
</g>
<g font-size="1.4" fill="#006464">
<text x="105.3" y="105.1">R15</text>
<text x="123" y="111.2">SHIELD</text>
<text x="223.2" y="116.9" transform="rotate(-90 223.2 116.9)">R43</text>
<text x="200.4" y="124.5" transform="rotate(-90 200.4 124.5)">R50</text>
<text x="206.7" y="124.5" transform="rotate(-90 206.7 124.5)">R38</text>
<text x="57.1" y="169.6">R11</text>
<text x="66" y="169.6">R12</text>
</g>
<g font-size="1.4" fill="#a90000">
<text x="117.5" y="105.2">1</text>
<text x="130.2" y="105.2">2</text>
<text x="129.7" y="110.2">S1</text>
<text x="130.7" y="110.2">2</text>
</g>
</svg>
